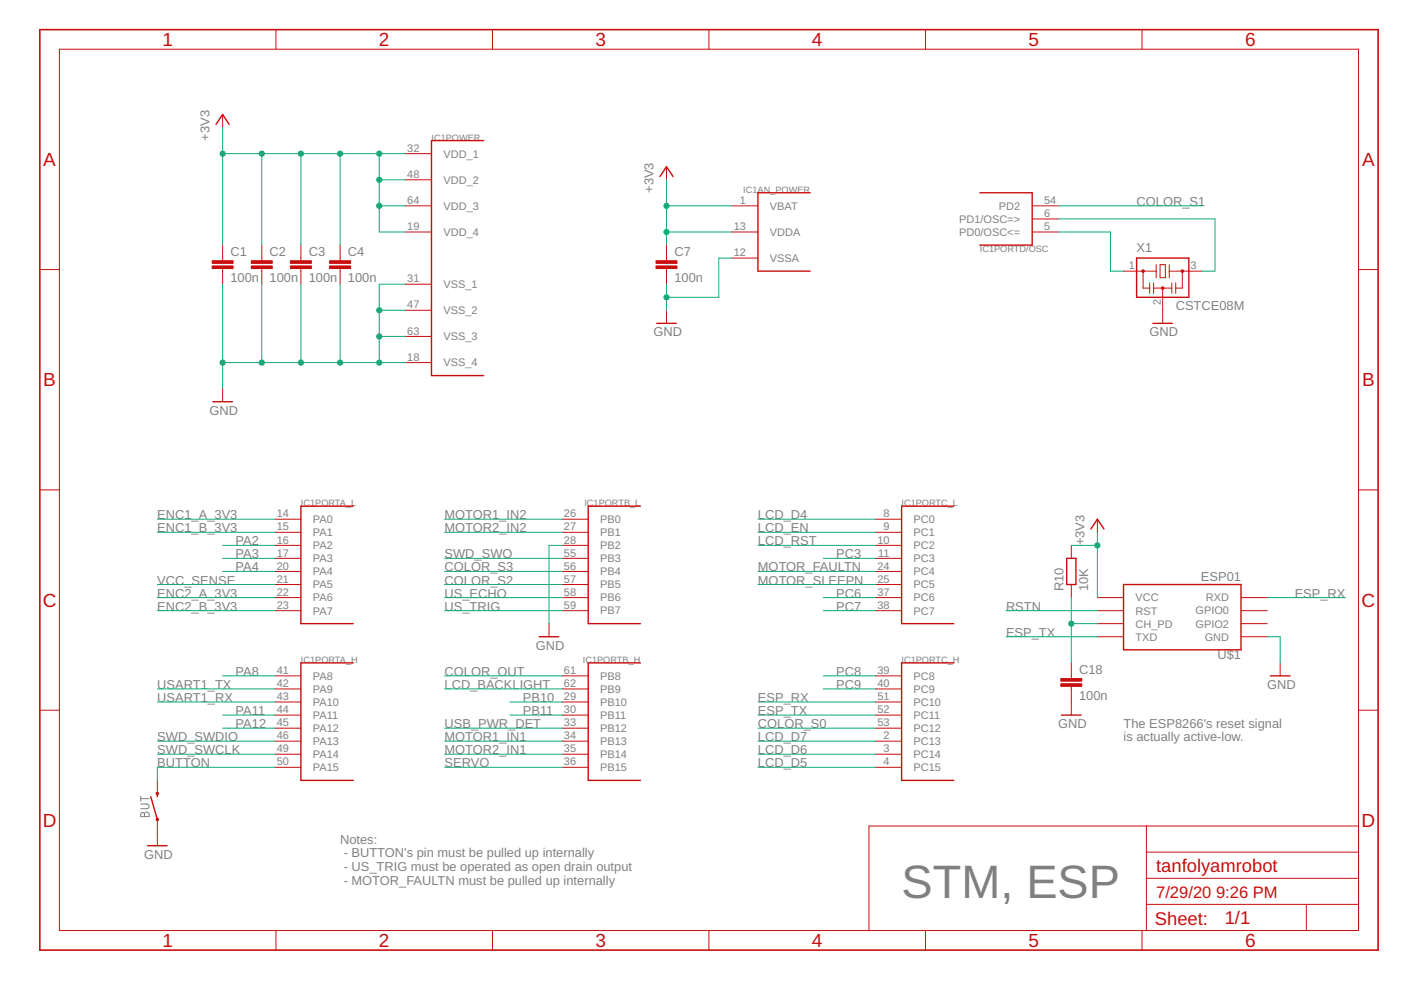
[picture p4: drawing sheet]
<svg xmlns="http://www.w3.org/2000/svg" width="297mm" height="210mm" viewBox="0 0 297 210" stroke-linecap="round" stroke-linejoin="round" font-family="sans-serif">
<path d="M29.8 170.5h1.3a.5 .5 0 0 1 .5 .5 .5 .5 0 0 1-.5 .5h-1.3M29.8 168.8v1M29.8 169.3h1.8M30 172.4l.4-.1 .2 .4a.49 .49 0 0 1 .5-.5 .49 .49 0 0 1 .5 .5v.4h-1.8zM30.6 172.7v.4" fill="none" stroke="#808080" stroke-width=".21"/>
<g fill="none" stroke="#c90d0c" stroke-width=".3">
<path d="M45.8 26.4l1.4-2.1 1.4 2.1M102.6 29.8h-11.1v49.8h11.1M139.9 37.4l1.4-2.1 1.4 2.1M171.8 40.9h-11.1v16.6h11.1M207.8 40.9h11v11.1h-11M241 54.7h11.1v8.3h-11.1zM139.2 68.6h4.2M244.4 68.6h4.2M45.1 85.2h4.2M74.9 107.3h-11.1v24.9h11.1M135.8 107.3h-11.1v24.9h11.1M202.2 107.3h-11v24.9h11"/>
<path d="M226.2 118.4h1.9v5.5h-1.9zM231.3 112.2l1.4-2.1 1.4 2.1M114.3 135h4.2M238.2 123.9h24.9v13.9h-24.9zM74.9 140.5h-11.1v25h11.1M135.8 140.5h-11.1v25h11.1M202.2 140.5h-11v25h11M225.1 151.6h4.1M269.3 143.3h4.2M31.3 179.3h4.1M32 168.9l1.4 4.9M33.4 168.2v.7"/>
</g>
<g fill="none" stroke="#c90d0c" stroke-width=".21">
<path d="M12.6 10.4h275.4v186.9h-275.4zM58.5 6.3v4.1M104.4 6.3v4.1M150.3 6.3v4.1M196.2 6.3v4.1M242.1 6.3v4.1M47.2 24.3v2.7M86 32.6h5.5M86 38.1h5.5M141.3 35.3v2.8M8.4 57.1h4.2M47.2 52v3.3"/>
<path d="M47.2 56.9v3.4M55.5 52v3.3M55.5 56.9v3.4M63.8 52v3.3M63.8 56.9v3.4M72.1 52v3.3M72.1 56.9v3.4M86 43.6h5.5M86 49.2h5.5M141.3 52v3.3M141.3 56.9v3.4M155.2 43.6h5.5"/>
<path d="M155.2 49.2h5.5M155.2 54.7h5.5M218.8 43.6h5.6M218.8 49.2h5.6M218.8 46.4h5.6M238.2 57.5h6.9M242.4 57.5v3.6h1.4M243.8 60v2.2M244.6 60v2.2M245.1 56.1v2.8M246 56.1h1.1v2.8h-1.1zM247.9 57.5h6.9"/>
<path d="M247.9 56.1v2.8M248.5 60v2.2M249.3 60v2.2M250.7 57.5v3.6h-1.4M288 57.1h4.2M86 60.3h5.5M86 65.8h5.5M86 71.3h5.5M86 76.9h5.5M141.3 65.8v2.8M244.6 61.1h3.9M246.5 61.1v7.5"/>
<path d="M47.2 82.4v2.8M8.4 103.9h4.2M58.3 110.1h5.5M58.3 112.9h5.5M58.3 115.6h5.5M58.3 118.4h5.5M119.2 110.1h5.5M119.2 112.9h5.5M119.2 115.6h5.5M119.2 118.4h5.5M185.6 110.1h5.6M185.6 112.9h5.6"/>
<path d="M185.6 115.6h5.6M185.6 118.4h5.6M227.1 115.6v2.8M232.7 110.1v2.8M288 103.9h4.2M58.3 121.2h5.5M58.3 123.9h5.5M58.3 126.7h5.5M58.3 129.5h5.5M116.4 132.2v2.8M119.2 121.2h5.5M119.2 123.9h5.5"/>
<path d="M119.2 126.7h5.5M119.2 129.5h5.5M185.6 121.2h5.6M185.6 123.9h5.6M185.6 126.7h5.6M185.6 129.5h5.6M227.1 123.9v2.8M232.7 126.7h5.5M232.7 129.5h5.5M232.7 135h5.5M232.7 132.2h5.5M263.1 126.7h5.6"/>
<path d="M263.1 129.5h5.6M263.1 135h5.6M263.1 132.2h5.6M8.4 150.6h4.2M58.3 143.3h5.5M58.3 146.1h5.5M58.3 148.8h5.5M58.3 151.6h5.5M58.3 154.4h5.5M58.3 157.1h5.5M58.3 159.9h5.5M119.2 143.3h5.5"/>
<path d="M119.2 146.1h5.5M119.2 148.8h5.5M119.2 151.6h5.5M119.2 154.4h5.5M119.2 157.1h5.5M119.2 159.9h5.5M185.6 143.3h5.6M185.6 146.1h5.6M185.6 148.8h5.6M185.6 151.6h5.6M185.6 154.4h5.6M185.6 157.1h5.6"/>
<path d="M185.6 159.9h5.6M227.1 140.5v3.4M227.1 145.5v6.1M271.4 140.5v2.8M288 150.6h4.2M33.4 165.5v2.7M33.4 173.8v5.5M58.3 162.7h5.5M119.2 162.7h5.5M185.6 162.7h5.6M243.1 175.1v22.2M288 175.1h-103.8v22.2"/>
<path d="M58.5 197.3v4.1M104.4 197.3v4.1M150.3 197.3v4.1M196.2 197.3v4.1M242.1 197.3v4.1M243.1 191.7h44.9M243.1 186.2h44.9M243.1 180.7h44.9M277 191.7v5.6"/>
</g>
<g fill="#c90d0c" stroke="#c90d0c" stroke-width=".21">
<path d="M45 56.4h4.4v.5h-4.4z"/>
<path d="M45 55.3h4.4v.5h-4.4z"/>
<path d="M53.3 56.4h4.4v.5h-4.4z"/>
<path d="M53.3 55.3h4.4v.5h-4.4z"/>
<path d="M61.6 56.4h4.4v.5h-4.4z"/>
<path d="M61.6 55.3h4.4v.5h-4.4z"/>
<path d="M69.9 56.4h4.4v.5h-4.4z"/>
<path d="M69.9 55.3h4.4v.5h-4.4z"/>
<path d="M139.1 56.4h4.4v.5h-4.4z"/>
<path d="M139.1 55.3h4.4v.5h-4.4z"/>
<path d="M224.9 145h4.5v.5h-4.5z"/>
<path d="M224.9 143.9h4.5v.5h-4.5z"/>
</g>
<path d="M8.4 6.3h283.8v195.1h-283.8z" fill="none" stroke="#c90d0c" stroke-width=".34"/>
<g fill="none" stroke="#c90d0c" stroke-width=".44">
<circle cx="33.4" cy="173.8" r=".15"/>
<circle cx="33.4" cy="168.2" r=".15"/>
</g>
<g fill="#c90d0c" stroke="#c90d0c" stroke-width=".21">
<circle cx="242.4" cy="57.5" r=".28"/>
<circle cx="250.7" cy="57.5" r=".28"/>
<circle cx="246.5" cy="61.1" r=".28"/>
</g>
<g fill="none" stroke="#0dab76" stroke-width=".21">
<path d="M47.2 27v25M47.2 32.6h38.8M55.5 32.6v19.4M63.8 32.6v19.4M72.1 32.6v19.4M80.4 32.6v16.6h5.6M80.4 38.1h5.6M141.3 38.1v13.9M80.4 43.6h5.6M141.3 49.2h13.9M141.3 43.6h13.9M155.2 54.7h-2.8v8.3h-11.1"/>
<path d="M224.4 49.2h11v8.3h2.8M224.4 43.6h30.4M224.4 46.4h33.2v11.1h-2.8M47.2 60.3v22.1M47.2 76.9h38.8M55.5 60.3v16.6M63.8 60.3v16.6M72.1 60.3v16.6M80.4 71.3h5.6M80.4 65.8h5.6M86 60.3h-5.6v16.6M141.3 60.3v5.5"/>
<path d="M33.4 110.1h24.9M33.4 112.9h24.9M47.2 115.6h11.1M47.2 118.4h11.1M94.3 118.4h24.9M94.3 110.1h24.9M94.3 112.9h24.9M119.2 115.6h-2.8v16.6M160.7 115.6h24.9M160.7 110.1h24.9M160.7 112.9h24.9M174.5 118.4h11.1"/>
<path d="M227.1 115.6h5.6M232.7 112.9v13.8M33.4 129.5h24.9M33.4 126.7h24.9M33.4 123.9h24.9M47.2 121.2h11.1M94.3 129.5h24.9M94.3 126.7h24.9M94.3 123.9h24.9M94.3 121.2h24.9M160.7 123.9h24.9M160.7 121.2h24.9"/>
<path d="M174.5 129.5h11.1M174.5 126.7h11.1M213.3 135h19.4M213.3 129.5h19.4M227.1 132.2h5.6M227.1 126.7v13.8M268.7 135h2.7v5.5M268.7 126.7h16.6M33.4 157.1h24.9M33.4 159.9h24.9M33.4 146.1h24.9M33.4 148.8h24.9"/>
<path d="M47.2 154.4h11.1M47.2 143.3h11.1M47.2 151.6h11.1M94.3 157.1h24.9M94.3 159.9h24.9M94.3 146.1h24.9M94.3 154.4h24.9M94.3 143.3h24.9M108.1 148.8h11.1M108.1 151.6h11.1M160.7 157.1h24.9M160.7 159.9h24.9"/>
<path d="M160.7 148.8h24.9M160.7 154.4h24.9M160.7 151.6h24.9M174.5 146.1h11.1M174.5 143.3h11.1M58.3 162.7h-24.9v2.8M94.3 162.7h24.9M160.7 162.7h24.9"/>
</g>
<g fill="#0dab76" stroke="#0dab76" stroke-width=".21">
<circle cx="55.5" cy="76.9" r=".55"/>
<circle cx="63.8" cy="76.9" r=".55"/>
<circle cx="47.2" cy="76.9" r=".55"/>
<circle cx="80.4" cy="71.3" r=".55"/>
<circle cx="80.4" cy="65.8" r=".55"/>
<circle cx="72.1" cy="76.9" r=".55"/>
<circle cx="80.4" cy="76.9" r=".55"/>
<circle cx="141.3" cy="63" r=".55"/>
<circle cx="55.5" cy="32.6" r=".55"/>
<circle cx="63.8" cy="32.6" r=".55"/>
<circle cx="47.2" cy="32.6" r=".55"/>
<circle cx="80.4" cy="43.6" r=".55"/>
<circle cx="80.4" cy="38.1" r=".55"/>
<circle cx="72.1" cy="32.6" r=".55"/>
<circle cx="80.4" cy="32.6" r=".55"/>
<circle cx="141.3" cy="49.2" r=".55"/>
<circle cx="141.3" cy="43.6" r=".55"/>
<circle cx="232.7" cy="115.6" r=".55"/>
<circle cx="227.1" cy="132.2" r=".55"/>
</g>
<text font-size="9.9" fill="#808080" x="191.1" y="190.4">STM, ESP</text>
<g font-size="4" fill="#c90d0c">
<text x="34.4" y="9.8">1</text>
<text x="80.3" y="9.8">2</text>
<text x="126.2" y="9.8">3</text>
<text x="172.1" y="9.8">4</text>
<text x="218.1" y="9.8">5</text>
<text x="264" y="9.8">6</text>
<text x="9.2" y="35.2">A</text>
<text x="288.8" y="35.2">A</text>
<text x="9.2" y="81.9">B</text>
<text x="288.8" y="81.9">B</text>
<text x="9.1" y="128.6">C</text>
<text x="288.7" y="128.6">C</text>
<text x="9.1" y="175.4">D</text>
<text x="288.7" y="175.4">D</text>
<text x="34.4" y="200.8">1</text>
<text x="80.3" y="200.8">2</text>
<text x="126.2" y="200.8">3</text>
<text x="172.1" y="200.8">4</text>
<text x="218.1" y="200.8">5</text>
<text x="264" y="200.8">6</text>
</g>
<g font-size="3.9" fill="#c90d0c">
<text x="245.1" y="184.8">tanfolyamrobot</text>
<text x="244.9" y="196">Sheet:</text>
<text x="259.7" y="195.9">1/1</text>
</g>
<g font-size="3.5" fill="#c90d0c">
<text x="245.1" y="190.4">7/29/20</text>
<text x="257.8" y="190.4">9:26 PM</text>
</g>
<g font-size="2.7" fill="#808080">
<text x="44.4" y="29.8" transform="rotate(-90 44.4 29.8)">+3V3</text>
<text x="138.5" y="40.9" transform="rotate(-90 138.5 40.9)">+3V3</text>
<text x="241" y="43.6">COLOR_S1</text>
<text x="241" y="53.3">X1</text>
<text x="48.9" y="59.8">100n</text>
<text x="48.9" y="54.3">C1</text>
<text x="57.2" y="59.8">100n</text>
<text x="57.2" y="54.3">C2</text>
<text x="65.5" y="59.8">100n</text>
<text x="65.5" y="54.3">C3</text>
<text x="73.8" y="59.8">100n</text>
<text x="73.8" y="54.3">C4</text>
<text x="143" y="59.8">100n</text>
<text x="143" y="54.3">C7</text>
<text x="249.3" y="65.8">CSTCE08M</text>
<text x="138.5" y="71.3">GND</text>
<text x="243.7" y="71.3">GND</text>
<text x="44.4" y="87.9">GND</text>
<text x="33.4" y="110.1">ENC1_A_3V3</text>
<text x="33.4" y="112.9">ENC1_B_3V3</text>
<text x="94.3" y="110.1">MOTOR1_IN2</text>
<text x="94.3" y="112.9">MOTOR2_IN2</text>
<text x="160.7" y="110.1">LCD_D4</text>
<text x="160.7" y="112.9">LCD_EN</text>
<text x="50" y="115.6">PA2</text>
<text x="50" y="118.4">PA3</text>
<text x="94.3" y="118.4">SWD_SWO</text>
<text x="160.7" y="115.6">LCD_RST</text>
<text x="177.3" y="118.4">PC3</text>
<text x="229.9" y="115.6" transform="rotate(-90 229.9 115.6)">+3V3</text>
<text x="33.4" y="123.9">VCC_SENSE</text>
<text x="50" y="121.2">PA4</text>
<text x="94.3" y="123.9">COLOR_S2</text>
<text x="94.3" y="121.2">COLOR_S3</text>
<text x="160.7" y="121.2">MOTOR_FAULTN</text>
<text x="160.7" y="123.9">MOTOR_SLEEPN</text>
<text x="225.5" y="125.3" transform="rotate(-90 225.5 125.3)">R10</text>
<text x="230.7" y="125.3" transform="rotate(-90 230.7 125.3)">10K</text>
<text x="254.6" y="123.1">ESP01</text>
<text x="33.4" y="126.7">ENC2_A_3V3</text>
<text x="33.4" y="129.5">ENC2_B_3V3</text>
<text x="94.3" y="129.5">US_TRIG</text>
<text x="94.3" y="126.7">US_ECHO</text>
<text x="177.3" y="126.7">PC6</text>
<text x="177.3" y="129.5">PC7</text>
<text x="213.3" y="129.5">RSTN</text>
<text x="274.5" y="126.7">ESP_RX</text>
<text x="113.6" y="137.8">GND</text>
<text x="213.3" y="135">ESP_TX</text>
<text x="50" y="143.3">PA8</text>
<text x="94.3" y="143.3">COLOR_OUT</text>
<text x="177.3" y="143.3">PC8</text>
<text x="228.8" y="142.9">C18</text>
<text x="258.1" y="139.7">U$1</text>
<text x="33.4" y="146.1">USART1_TX</text>
<text x="33.4" y="148.8">USART1_RX</text>
<text x="94.3" y="146.1">LCD_BACKLIGHT</text>
<text x="110.9" y="148.8">PB10</text>
<text x="160.7" y="148.8">ESP_RX</text>
<text x="177.3" y="146.1">PC9</text>
<text x="228.8" y="148.4">100n</text>
<text x="268.7" y="146.1">GND</text>
<text x="50" y="151.6">PA11</text>
<text x="50" y="154.4">PA12</text>
<text x="94.3" y="154.4">USB_PWR_DET</text>
<text x="110.9" y="151.6">PB11</text>
<text x="160.7" y="154.4">COLOR_S0</text>
<text x="160.7" y="151.6">ESP_TX</text>
<text x="224.4" y="154.4">GND</text>
<text x="238.2" y="154.2">The ESP8266's reset signal</text>
<text x="33.4" y="157.1">SWD_SWDIO</text>
<text x="33.4" y="159.9">SWD_SWCLK</text>
<text x="94.3" y="157.1">MOTOR1_IN1</text>
<text x="94.3" y="159.9">MOTOR2_IN1</text>
<text x="160.7" y="159.9">LCD_D6</text>
<text x="160.7" y="157.1">LCD_D7</text>
<text x="238.2" y="157.1">is actually active-low.</text>
<text x="33.4" y="162.7">BUTTON</text>
<text x="94.3" y="162.7">SERVO</text>
<text x="160.7" y="162.7">LCD_D5</text>
<text x="72.1" y="178.9">Notes:</text>
<text x="30.6" y="182.1">GND</text>
<text x="72.9" y="181.8">- BUTTON's pin must be pulled up internally</text>
<text x="72.9" y="184.7">- US_TRIG must be operated as open drain output</text>
<text x="72.9" y="187.6">- MOTOR_FAULTN must be pulled up internally</text>
</g>
<g font-size="2.3" fill="#808080">
<text x="86.4" y="32.2">32</text>
<text x="94" y="33.4">VDD_1</text>
<text x="86.4" y="37.7">48</text>
<text x="94" y="38.9">VDD_2</text>
<text x="86.4" y="43.3">64</text>
<text x="94" y="44.5">VDD_3</text>
<text x="156.9" y="43.3">1</text>
<text x="163.2" y="44.5">VBAT</text>
<text x="203.4" y="47.2">PD1/OSC=&gt;</text>
<text x="211.8" y="44.5">PD2</text>
<text x="221.4" y="46">6</text>
<text x="221.4" y="43.3">54</text>
<text x="86.4" y="48.8">19</text>
<text x="94" y="50">VDD_4</text>
<text x="155.6" y="48.8">13</text>
<text x="163.2" y="50">VDDA</text>
<text x="203.4" y="50">PD0/OSC&lt;=</text>
<text x="221.4" y="48.8">5</text>
<text x="86.4" y="59.9">31</text>
<text x="155.6" y="54.3">12</text>
<text x="163.2" y="55.5">VSSA</text>
<text x="239.3" y="57.1">1</text>
<text x="252.4" y="57.1">3</text>
<text x="86.4" y="65.4">47</text>
<text x="94" y="61.1">VSS_1</text>
<text x="246.1" y="64.7" transform="rotate(-90 246.1 64.7)">2</text>
<text x="86.4" y="70.9">63</text>
<text x="94" y="66.6">VSS_2</text>
<text x="86.4" y="76.5">18</text>
<text x="94" y="72.2">VSS_3</text>
<text x="94" y="77.7">VSS_4</text>
<text x="58.7" y="109.7">14</text>
<text x="58.7" y="112.5">15</text>
<text x="66.4" y="110.9">PA0</text>
<text x="66.4" y="113.7">PA1</text>
<text x="119.6" y="109.7">26</text>
<text x="119.6" y="112.5">27</text>
<text x="127.3" y="110.9">PB0</text>
<text x="127.3" y="113.7">PB1</text>
<text x="187.3" y="109.7">8</text>
<text x="187.3" y="112.5">9</text>
<text x="193.7" y="110.9">PC0</text>
<text x="193.7" y="113.7">PC1</text>
<text x="58.7" y="115.2">16</text>
<text x="58.7" y="118">17</text>
<text x="66.4" y="116.5">PA2</text>
<text x="66.4" y="119.2">PA3</text>
<text x="119.6" y="115.2">28</text>
<text x="119.6" y="118">55</text>
<text x="127.3" y="116.4">PB2</text>
<text x="127.3" y="119.2">PB3</text>
<text x="186" y="115.2">10</text>
<text x="186.2" y="118">11</text>
<text x="193.7" y="116.5">PC2</text>
<text x="193.7" y="119.2">PC3</text>
<text x="58.7" y="120.8">20</text>
<text x="58.7" y="123.5">21</text>
<text x="66.4" y="122">PA4</text>
<text x="66.4" y="124.8">PA5</text>
<text x="119.6" y="120.8">56</text>
<text x="119.6" y="123.5">57</text>
<text x="127.3" y="122">PB4</text>
<text x="127.3" y="124.8">PB5</text>
<text x="186" y="120.8">24</text>
<text x="186" y="123.5">25</text>
<text x="193.7" y="122">PC4</text>
<text x="193.7" y="124.8">PC5</text>
<text x="58.7" y="126.3">22</text>
<text x="58.7" y="129.1">23</text>
<text x="66.4" y="127.5">PA6</text>
<text x="66.4" y="130.3">PA7</text>
<text x="119.6" y="126.3">58</text>
<text x="119.6" y="129.1">59</text>
<text x="127.3" y="127.5">PB6</text>
<text x="127.3" y="130.3">PB7</text>
<text x="186" y="126.3">37</text>
<text x="186" y="129.1">38</text>
<text x="193.7" y="127.5">PC6</text>
<text x="193.7" y="130.3">PC7</text>
<text x="240.8" y="130.3">RST</text>
<text x="240.8" y="127.5">VCC</text>
<text x="253.5" y="130.3">GPIO0</text>
<text x="255.7" y="127.5">RXD</text>
<text x="240.8" y="135.8">TXD</text>
<text x="240.8" y="133.1">CH_PD</text>
<text x="253.5" y="133.1">GPIO2</text>
<text x="255.4" y="135.8">GND</text>
<text x="58.7" y="142.9">41</text>
<text x="119.6" y="142.9">61</text>
<text x="186" y="142.9">39</text>
<text x="58.7" y="145.7">42</text>
<text x="58.7" y="148.5">43</text>
<text x="66.4" y="144.1">PA8</text>
<text x="66.4" y="146.9">PA9</text>
<text x="66.4" y="149.7">PA10</text>
<text x="119.6" y="145.7">62</text>
<text x="119.6" y="148.5">29</text>
<text x="127.3" y="144.1">PB8</text>
<text x="127.3" y="146.9">PB9</text>
<text x="127.3" y="149.7">PB10</text>
<text x="186" y="145.7">40</text>
<text x="186" y="148.5">51</text>
<text x="193.7" y="144.1">PC8</text>
<text x="193.7" y="146.9">PC9</text>
<text x="193.7" y="149.7">PC10</text>
<text x="58.7" y="151.2">44</text>
<text x="58.7" y="154">45</text>
<text x="66.4" y="152.4">PA11</text>
<text x="66.4" y="155.2">PA12</text>
<text x="119.6" y="151.2">30</text>
<text x="119.6" y="154">33</text>
<text x="127.3" y="152.4">PB11</text>
<text x="127.3" y="155.2">PB12</text>
<text x="186" y="151.2">52</text>
<text x="186" y="154">53</text>
<text x="193.7" y="152.4">PC11</text>
<text x="193.7" y="155.2">PC12</text>
<text x="58.7" y="156.8">46</text>
<text x="58.7" y="159.5">49</text>
<text x="66.4" y="158">PA13</text>
<text x="66.4" y="160.7">PA14</text>
<text x="119.6" y="156.8">34</text>
<text x="119.6" y="159.5">35</text>
<text x="127.3" y="158">PB13</text>
<text x="127.3" y="160.7">PB14</text>
<text x="187.3" y="156.8">2</text>
<text x="187.3" y="159.5">3</text>
<text x="193.7" y="158">PC13</text>
<text x="193.7" y="160.7">PC14</text>
<text x="58.7" y="162.3">50</text>
<text x="66.4" y="163.5">PA15</text>
<text x="119.6" y="162.3">36</text>
<text x="127.3" y="163.5">PB15</text>
<text x="187.3" y="162.3">4</text>
<text x="193.7" y="163.5">PC15</text>
</g>
<g font-size="1.9" fill="#808080">
<text x="91.5" y="29.8">I</text>
<text x="92" y="29.8">C1POWER</text>
<text x="157.6" y="40.9">IC1AN_POWER</text>
<text x="207.8" y="53.3">IC1PORTD/OSC</text>
<text x="63.8" y="107.3">I</text>
<text x="64.3" y="107.3">C1PORTA_L</text>
<text x="123.9" y="107.3">IC1PORTB_L</text>
<text x="191.1" y="107.3">I</text>
<text x="191.7" y="107.3">C1PORTC_L</text>
<text x="63.8" y="140.5">IC1PORTA_H</text>
<text x="123.6" y="140.5">IC1PORTB_H</text>
<text x="191.1" y="140.5">IC1PORTC_H</text>
</g>
</svg>
